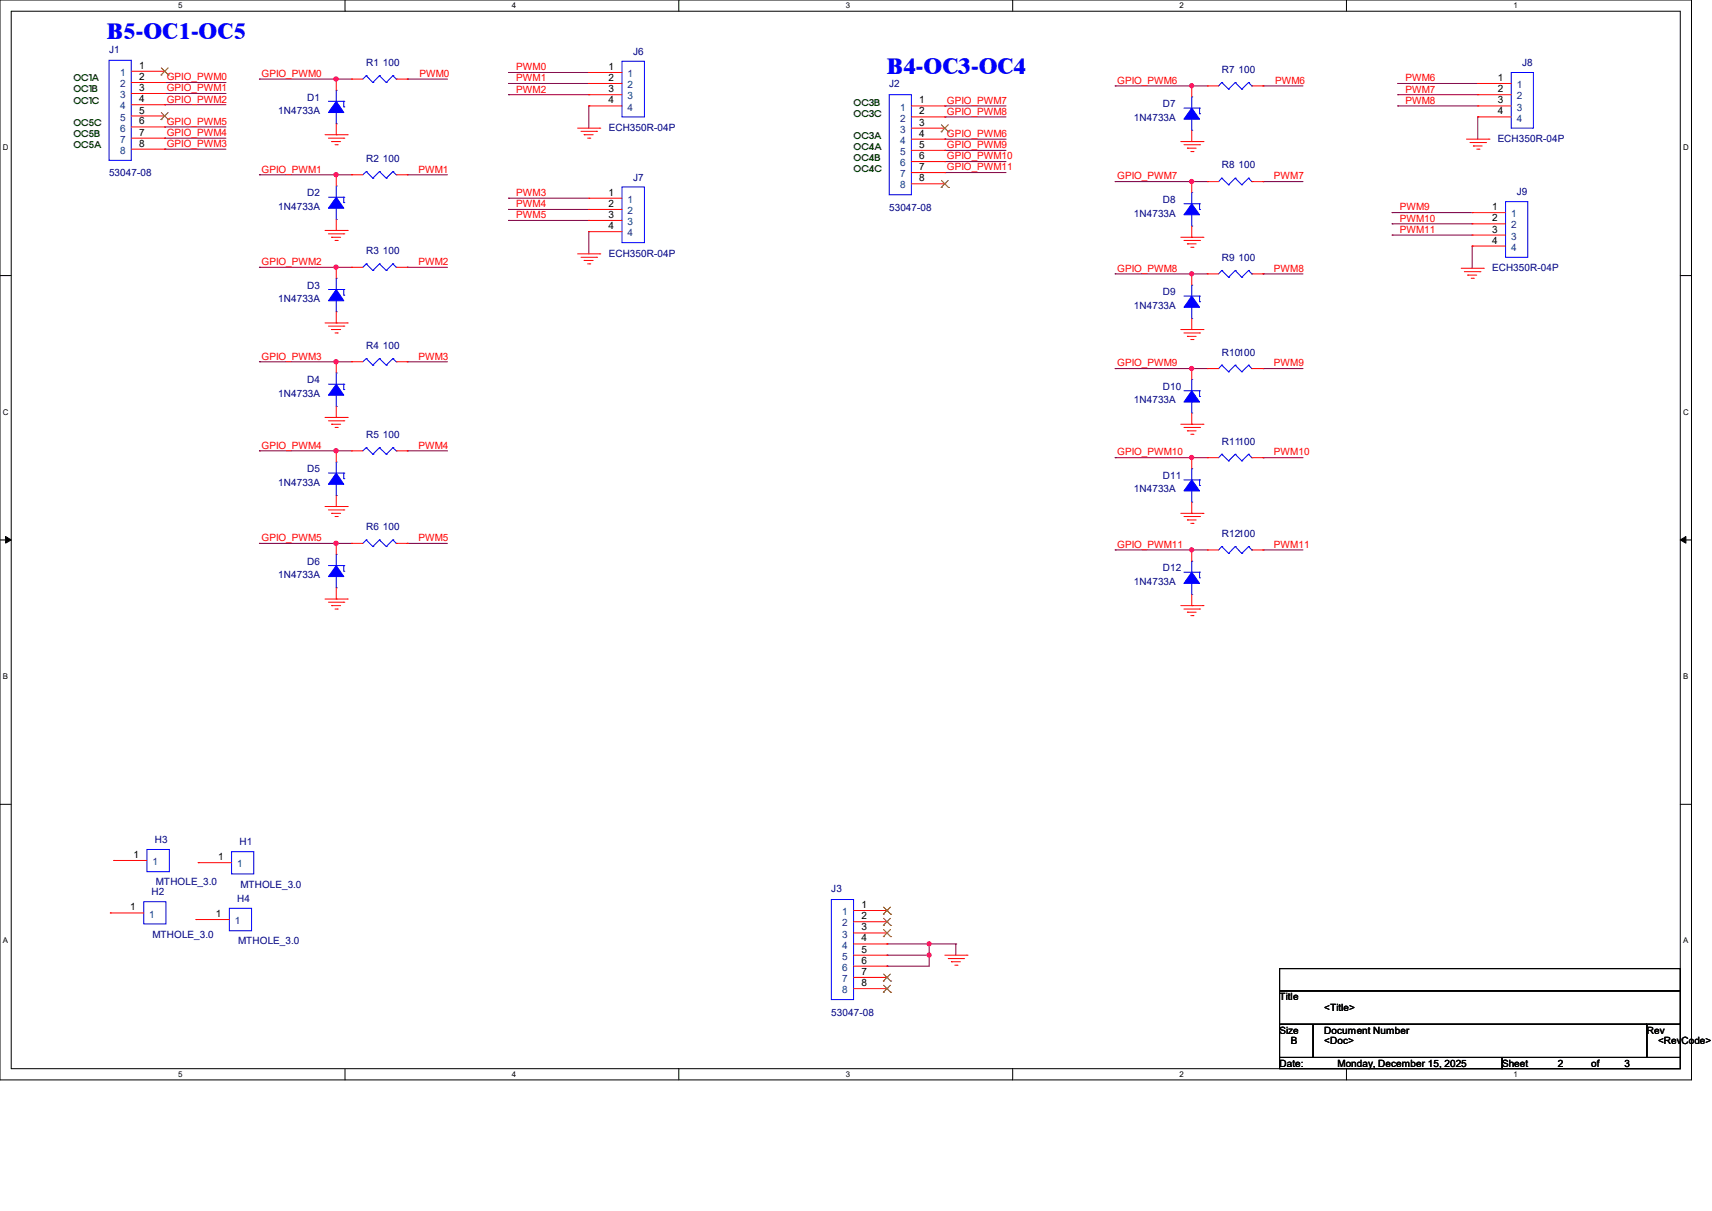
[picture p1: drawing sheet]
<svg xmlns="http://www.w3.org/2000/svg" width="297mm" height="210mm" viewBox="0 0 297 210" stroke-linecap="round" stroke-linejoin="round" font-family="sans-serif">
<path d="M0 0h293.5v187.3h-293.5zM1.9 1.9h289.6v183.4h-289.6z" fill="none" stroke="#000" stroke-width=".17"/>
<g fill="#fff">
<path d="M30.9 .2h.8v1.5h-.8z"/>
<path d="M30.9 185.5h.8v1.6h-.8z"/>
</g>
<path d="M59.9 0v1.9M59.9 185.3v2" fill="none" stroke="#000" stroke-width=".17"/>
<g fill="#fff">
<path d="M88.8 .2h.8v1.5h-.8z"/>
<path d="M88.8 185.5h.8v1.6h-.8z"/>
</g>
<path d="M117.8 0v1.9M117.8 185.3v2" fill="none" stroke="#000" stroke-width=".17"/>
<g fill="#fff">
<path d="M146.7 .2h.8v1.5h-.8z"/>
<path d="M146.7 185.5h.8v1.6h-.8z"/>
</g>
<path d="M175.7 0v1.9M175.7 185.3v2" fill="none" stroke="#000" stroke-width=".17"/>
<g fill="#fff">
<path d="M204.6 .2h.8v1.5h-.8z"/>
<path d="M204.6 185.5h.8v1.6h-.8z"/>
</g>
<path d="M233.6 0v1.9M233.6 185.3v2" fill="none" stroke="#000" stroke-width=".17"/>
<g fill="#fff">
<path d="M262.6 .2h.7v1.5h-.7z"/>
<path d="M262.6 185.5h.7v1.6h-.7z"/>
<path d="M.5 24.8h1v1.6h-1z"/>
<path d="M292 24.8h1v1.6h-1z"/>
<path d="M.5 70.7h1v1.5h-1z"/>
<path d="M292 70.7h1v1.5h-1z"/>
</g>
<path d="M0 47.8h1.9M291.5 47.8h2" fill="none" stroke="#000" stroke-width=".17"/>
<g fill="#fff">
<path d="M.5 116.5h.9v1.6h-.9z"/>
<path d="M292 116.5h.9v1.6h-.9z"/>
</g>
<path d="M0 93.6h1.9M291.5 93.6h2" fill="none" stroke="#000" stroke-width=".17"/>
<path d="M1 93l.9 .6-.9 .6zM291.5 93.6l1-.6v1.2z" fill="#000" stroke="#000" stroke-width=".17"/>
<g fill="#fff">
<path d="M.5 162.4h.9v1.5h-.9z"/>
<path d="M292 162.4h.9v1.5h-.9z"/>
</g>
<path d="M0 139.5h1.9M291.5 139.5h2M222 168h69.5v3.8h-69.5zM222 171.8h69.5v5.8h-69.5zM222 177.6h5.8v5.8h-5.8zM227.8 177.6h57.9v5.8h-57.9zM285.7 177.6h5.8v5.8h-5.8zM222 183.4h38.6v1.9h-38.6zM260.6 183.4h30.9v1.9h-30.9z" fill="none" stroke="#000" stroke-width=".17"/>
<g fill="none" stroke="#800040" stroke-width=".17">
<path d="M28.6 14.3h.1M28.6 16.2h.1M28.6 18.2h.1M28.6 14.3h10.6M28.6 16.2h10.6M28.6 18.2h10.6M45 13.7h.1M45 13.7h16M58.3 13.7h.1M70.7 13.7h.1M70.7 13.7h6.9M88.2 14.5h.1"/>
<path d="M88.2 16.4h.1M88.2 12.6h.1M88.2 14.5h14M88.2 16.4h14M88.2 12.6h14M102.2 18.4h.1M102.2 18.4v3.8M163.9 18.4h.1M163.9 18.4h10.6M193.5 14.9h.1M193.5 14.9h16M206.8 14.9h.1"/>
<path d="M219.1 14.9h.1M219.1 14.9h7M242.5 16.4h.1M242.5 18.4h.1M242.5 14.5h.1M242.5 14.5h13.9M242.5 16.4h13.9M242.5 18.4h13.9M28.6 25.9h.1M28.6 24h.1M28.6 22h.1M28.6 25.9h10.6"/>
<path d="M28.6 24h10.6M28.6 22h10.6M45 30.3h.1M45 30.3h16M58.3 30.3h.1M70.7 30.3h.1M70.7 30.3h6.9M88.2 36.3h.1M88.2 38.2h.1M88.2 34.4h.1M88.2 36.3h14M88.2 38.2h14"/>
<path d="M88.2 34.4h14M163.9 24.1h.1M163.9 20.3h.1M163.9 26.1h.1M163.9 28h.1M163.9 29.9h.1M163.9 24.1h10.6M163.9 20.3h10.6M163.9 26.1h10.6M163.9 28h10.6M163.9 29.9h10.6M193.5 31.5h.1"/>
<path d="M193.5 31.5h16M206.8 31.5h.1M219.1 31.5h.1M219.1 31.5h7M241.5 38.8h.1M241.5 36.9h.1M241.5 38.8h13.9M241.5 36.9h13.9M256.4 20.3h.1M256.4 20.3v3.8M45 46.4h.1M45 46.4h16"/>
<path d="M58.3 46.4h.1M70.7 46.4h.1M70.7 46.4h6.9M102.2 40.2h.1M102.2 40.2v3.8M193.5 47.5h.1M193.5 47.5h16M206.8 47.5h.1M219.1 47.5h.1M219.1 47.5h7M241.5 40.8h.1M241.5 40.8h13.9"/>
<path d="M255.4 42.7h.1M255.4 42.7v3.8M45 62.7h.1M45 78.2h.1M45 62.7h16M45 78.2h16M58.3 62.7h.1M58.3 78.2h.1M70.7 62.7h.1M70.7 78.2h.1M70.7 62.7h6.9M70.7 78.2h6.9"/>
<path d="M193.5 63.9h.1M193.5 79.4h.1M193.5 63.9h16M193.5 79.4h16M206.8 63.9h.1M206.8 79.4h.1M219.1 63.9h.1M219.1 79.4h.1M219.1 63.9h7M219.1 79.4h7M45 94.2h.1M45 94.2h16"/>
<path d="M58.3 94.2h.1M70.7 94.2h.1M70.7 94.2h6.9M193.5 95.4h.1M193.5 95.4h16M206.8 95.4h.1M219.1 95.4h.1M219.1 95.4h7M153.9 165.7h.1M153.9 163.7h.1M153.9 167.6h.1M153.9 165.7h7.3"/>
<path d="M153.9 163.7h11.9M161.2 165.7h.1M161.2 163.7h.1M161.2 163.7v3.9h-7.3M165.8 163.7h.1M165.8 163.7v2"/>
</g>
<g fill="#f0f" stroke="#f0f" stroke-width=".17">
<circle cx="161.2" cy="165.6" r=".36"/>
<circle cx="161.2" cy="163.7" r=".36"/>
<circle cx="58.3" cy="13.7" r=".37"/>
<circle cx="58.3" cy="30.3" r=".37"/>
<circle cx="58.3" cy="46.3" r=".37"/>
<circle cx="58.3" cy="62.7" r=".37"/>
<circle cx="58.3" cy="78.2" r=".37"/>
<circle cx="58.3" cy="94.2" r=".37"/>
<circle cx="206.7" cy="14.9" r=".36"/>
<circle cx="206.7" cy="31.5" r=".36"/>
<circle cx="206.7" cy="47.5" r=".36"/>
<circle cx="206.7" cy="63.9" r=".36"/>
<circle cx="206.7" cy="79.3" r=".36"/>
<circle cx="206.7" cy="95.4" r=".36"/>
</g>
<g fill="none" stroke="#f00" stroke-width=".17">
<path d="M22.8 12.4h5.8M22.8 14.3h5.8M22.8 16.2h5.8M22.8 18.2h5.8M28.6 12.4h.1M28.6 14.3h.1M28.6 16.2h.1M28.6 18.2h.1M58.3 13.7h.1M58.3 13.7v2M61 13.7h.1M61 13.7h1.9"/>
<path d="M68.7 13.7h2M70.7 13.7h.1M102.2 12.6h.1M102.2 14.5h.1M102.2 16.4h.1M102.2 18.4h.1M102.2 12.6h5.7M102.2 14.5h5.7M102.2 16.4h5.7M102.2 18.4h5.7M158.1 18.4h5.8M163.9 18.4h.1"/>
<path d="M206.8 14.9h.1M206.8 14.9v1.9M209.5 14.9h.1M209.5 14.9h1.9M217.2 14.9h1.9M219.1 14.9h.1M256.4 14.5h.1M256.4 16.4h.1M256.4 18.4h.1M256.4 14.5h5.8M256.4 16.4h5.8M256.4 18.4h5.8"/>
<path d="M22.8 24h5.8M22.8 25.9h5.8M22.8 20.1h5.8M22.8 22h5.8M28.6 20.1h.1M28.6 22h.1M28.6 24h.1M28.6 25.9h.1M56.4 23.4h3.8M56.4 40h3.8M57 24h2.6M57.5 24.6h.1"/>
<path d="M57.5 24.6h1.6M58.1 25.1h.4M58.3 23.4h.1M58.3 40h.1M58.3 30.3h.1M58.3 21.5v1.9M58.3 30.3v2M58.3 38.1v1.9M58.5 25.1h.1M59.6 24h.1M60.2 23.4h.1M60.2 40h.1"/>
<path d="M61 30.3h.1M61 30.3h1.9M68.7 30.3h2M70.7 30.3h.1M100.2 22.2h3.9M100.8 22.8h2.7M101.3 23.4h.1M101.3 23.4h1.6M101.9 24h.4M102.2 34.4h.1M102.2 36.3h.1M102.2 38.2h.1"/>
<path d="M102.2 34.4h5.7M102.2 36.3h5.7M102.2 38.2h5.7M102.3 24h.1M103.5 22.8h.1M104.1 22.2h.1M158.1 22.2h5.8M158.1 24.1h5.8M158.1 20.3h5.8M158.1 26.1h5.8M158.1 28h5.8M158.1 29.9h5.8"/>
<path d="M158.1 31.9h5.8M163.9 20.3h.1M163.9 22.2h.1M163.9 24.1h.1M163.9 26.1h.1M163.9 28h.1M163.9 29.9h.1M163.9 31.9h.1M204.9 24.6h3.8M205.4 25.1h2.7M206 25.7h.1M206 25.7h1.5"/>
<path d="M206.6 26.3h.4M206.8 31.5h.1M206.8 24.6h.1M206.8 22.6v2M206.8 31.5v1.9M206.8 39.2v1.9M207 26.3h.1M208.1 25.1h.1M208.7 24.6h.1M209.5 31.5h.1M209.5 31.5h1.9M217.2 31.5h1.9"/>
<path d="M219.1 31.5h.1M254.4 24.1h3.9M255 24.7h2.7M255.4 36.9h.1M255.4 38.8h.1M255.4 36.9h5.8M255.4 38.8h5.8M255.6 25.3h.1M255.6 25.3h1.5M256.2 25.9h.4M256.4 20.3h.1M256.4 20.3h5.8"/>
<path d="M256.6 25.9h.1M257.7 24.7h.1M258.3 24.1h.1M56.4 56h3.8M57 40.6h2.6M57 56.6h2.6M57.5 41.1h.1M57.5 57.1h.1M57.5 41.1h1.6M57.5 57.1h1.6M58.1 41.7h.4M58.1 57.7h.4"/>
<path d="M58.3 56h.1M58.3 46.4h.1M58.3 46.4v1.9M58.3 54.1v1.9M58.5 41.7h.1M58.5 57.7h.1M59.6 40.6h.1M59.6 56.6h.1M60.2 56h.1M61 46.4h.1M61 46.4h1.9M68.7 46.4h2"/>
<path d="M70.7 46.4h.1M100.2 44h3.9M100.8 44.6h2.7M101.3 45.2h.1M101.3 45.2h1.6M101.9 45.8h.4M102.2 40.2h.1M102.2 40.2h5.7M102.3 45.8h.1M103.5 44.6h.1M104.1 44h.1M204.9 41.1h3.8"/>
<path d="M204.9 57.1h3.8M205.4 41.7h2.7M205.4 57.7h2.7M206 42.3h.1M206 58.3h.1M206 42.3h1.5M206 58.3h1.5M206.6 42.9h.4M206.6 58.9h.4M206.8 41.1h.1M206.8 57.1h.1M206.8 47.5h.1"/>
<path d="M206.8 47.5v1.9M206.8 55.2v1.9M207 42.9h.1M207 58.9h.1M208.1 41.7h.1M208.1 57.7h.1M208.7 41.1h.1M208.7 57.1h.1M209.5 47.5h.1M209.5 47.5h1.9M217.2 47.5h1.9M219.1 47.5h.1"/>
<path d="M253.5 46.5h3.8M254 47.1h2.8M254.6 47.7h.1M254.6 47.7h1.6M255.2 48.3h.4M255.4 40.8h.1M255.4 42.7h.1M255.4 40.8h5.8M255.4 42.7h5.8M255.6 48.3h.1M256.8 47.1h.1M257.3 46.5h.1"/>
<path d="M56.4 72.4h3.8M57 73h2.6M57.5 73.6h.1M57.5 73.6h1.6M58.1 74.1h.4M58.3 72.4h.1M58.3 62.7h.1M58.3 78.2h.1M58.3 62.7v2M58.3 70.5v1.9M58.3 78.2v1.9M58.5 74.1h.1"/>
<path d="M59.6 73h.1M60.2 72.4h.1M61 62.7h.1M61 78.2h.1M61 62.7h1.9M61 78.2h1.9M68.7 62.7h2M68.7 78.2h2M70.7 62.7h.1M70.7 78.2h.1M204.9 73.6h3.8M205.4 74.1h2.7"/>
<path d="M206 74.7h.1M206 74.7h1.5M206.6 75.3h.4M206.8 73.6h.1M206.8 63.9h.1M206.8 79.4h.1M206.8 63.9v1.9M206.8 71.6v2M206.8 79.4v1.9M207 75.3h.1M208.1 74.1h.1M208.7 73.6h.1"/>
<path d="M209.5 63.9h.1M209.5 79.4h.1M209.5 63.9h1.9M209.5 79.4h1.9M217.2 63.9h1.9M217.2 79.4h1.9M219.1 63.9h.1M219.1 79.4h.1M56.4 87.8h3.8M57 88.4h2.6M57.5 89h.1M57.5 89h1.6"/>
<path d="M58.1 89.6h.4M58.3 94.2h.1M58.3 87.8h.1M58.3 85.9v1.9M58.3 94.2v1.9M58.5 89.6h.1M59.6 88.4h.1M60.2 87.8h.1M61 94.2h.1M61 94.2h1.9M68.7 94.2h2M70.7 94.2h.1"/>
<path d="M204.9 89h3.8M205.4 89.6h2.7M206 90.2h.1M206 90.2h1.5M206.6 90.8h.4M206.8 95.4h.1M206.8 89h.1M206.8 87.1v1.9M206.8 95.4v1.9M207 90.8h.1M208.1 89.6h.1M208.7 89h.1"/>
<path d="M209.5 95.4h.1M209.5 95.4h1.9M217.2 95.4h1.9M219.1 95.4h.1M56.4 103.9h3.8M57 104.4h2.6M57.5 105h.1M57.5 105h1.6M58.1 105.6h.4M58.3 103.9h.1M58.3 101.9v2M58.5 105.6h.1"/>
<path d="M59.6 104.4h.1M60.2 103.9h.1M204.9 105h3.8M205.4 105.6h2.7M206 106.2h.1M206 106.2h1.5M206.6 106.8h.4M206.8 105h.1M206.8 103.1v1.9M207 106.8h.1M208.1 105.6h.1M208.7 105h.1"/>
<path d="M19.1 158.3h.1M19.1 158.3h5.8M19.7 149.2h.1M19.7 149.2h5.8M34 159.5h.1M34 159.5h5.8M34.4 149.6h.1M34.4 149.6h5.8M148.1 157.9h5.8M148.1 159.9h5.8M153.9 157.9h.1M153.9 159.9h.1"/>
<path d="M148.1 165.7h5.8M148.1 161.8h5.8M148.1 163.7h5.8M148.1 167.6h5.8M148.1 169.5h5.8M148.1 171.4h5.8M153.9 161.8h.1M153.9 163.7h.1M153.9 165.7h.1M153.9 167.6h.1M153.9 169.5h.1M153.9 171.4h.1"/>
<path d="M163.9 165.7h3.9M164.5 166.2h2.7M165.1 166.8h.1M165.1 166.8h1.5M165.7 167.4h.3M166 167.4h.1M167.2 166.2h.1M167.8 165.7h.1"/>
</g>
<g fill="none" stroke="#00f" stroke-width=".17">
<path d="M18.9 10.5h3.9v17.3h-3.9zM57 17.6h2.6M58.3 15.7h.1M58.3 15.7v1.9M58.3 19.5v2M59.6 17.6h.1M59.6 18.5h.1M59.6 17.6v.9M63.5 13.1h.1M63.5 13.1l-.6 .6M63.5 13.1l1.2 1.2M64.7 14.3h.1"/>
<path d="M65.8 13.1h.1M65.8 13.1l-1.1 1.2M65.8 13.1l1.2 1.2M67 14.3h.1M68.2 13.1h.1M68.2 13.1l-1.2 1.2M68.2 13.1l.5 .6M68.7 13.7h.1M107.9 10.6h3.9v9.7h-3.9zM154.3 16.4h3.8v17.4h-3.8zM205.4 18.8h2.7M206.8 16.8h.1"/>
<path d="M206.8 16.8v2M208.1 18.8h.1M208.1 19.7h.1M208.1 18.8v.9M212 14.3h.1M212 14.3l-.6 .6M212 14.3l1.1 1.2M213.1 15.5h.1M214.3 14.3h.1M214.3 14.3l-1.2 1.2M214.3 14.3l1.1 1.2M215.4 15.5h.1"/>
<path d="M216.6 14.3h.1M216.6 14.3l-1.2 1.2M216.6 14.3l.6 .6M217.2 14.9h.1M262.2 12.6h3.8v9.6h-3.8zM57 34.2h2.6M58.3 21.5h.1M58.3 32.3h.1M58.3 38.1h.1M58.3 32.3v1.9M58.3 36.1v2M59.6 34.2h.1"/>
<path d="M59.6 35.1h.1M59.6 34.2v.9M63.5 29.8h.1M63.5 29.8l-.6 .5M63.5 29.8l1.2 1.1M64.7 30.9h.1M65.8 29.8h.1M65.8 29.8l-1.1 1.1M65.8 29.8l1.2 1.1M67 30.9h.1M68.2 29.8h.1M68.2 29.8l-1.2 1.1"/>
<path d="M68.2 29.8l.5 .5M68.7 30.3h.1M107.9 32.4h3.9v9.7h-3.9zM205.4 35.3h2.7M206.8 33.4h.1M206.8 39.2h.1M206.8 22.6h.1M206.8 20.7v1.9M206.8 33.4v1.9M206.8 37.3v1.9M208.1 35.3h.1M208.1 36.3h.1"/>
<path d="M208.1 35.3v1M212 30.9h.1M212 30.9l-.6 .6M212 30.9l1.1 1.1M213.1 32h.1M214.3 30.9h.1M214.3 30.9l-1.2 1.1M214.3 30.9l1.1 1.1M215.4 32h.1M216.6 30.9h.1M216.6 30.9l-1.2 1.1M216.6 30.9l.6 .6"/>
<path d="M217.2 31.5h.1M261.2 35h3.8v9.6h-3.8zM57 50.2h2.6M58.3 48.3h.1M58.3 54.1h.1M58.3 48.3v1.9M58.3 52.2v1.9M59.6 50.2h.1M59.6 51.2h.1M59.6 50.2v1M63.5 45.8h.1M63.5 45.8l-.6 .6"/>
<path d="M63.5 45.8l1.2 1.1M64.7 46.9h.1M65.8 45.8h.1M65.8 45.8l-1.1 1.1M65.8 45.8l1.2 1.1M67 46.9h.1M68.2 45.8h.1M68.2 45.8l-1.2 1.1M68.2 45.8l.5 .6M68.7 46.4h.1M205.4 51.4h2.7M206.8 49.4h.1"/>
<path d="M206.8 55.2h.1M206.8 49.4v2M206.8 53.3v1.9M208.1 51.4h.1M208.1 52.3h.1M208.1 51.4v.9M212 46.9h.1M212 46.9l-.6 .6M212 46.9l1.1 1.2M213.1 48.1h.1M214.3 46.9h.1M214.3 46.9l-1.2 1.2"/>
<path d="M214.3 46.9l1.1 1.2M215.4 48.1h.1M216.6 46.9h.1M216.6 46.9l-1.2 1.2M216.6 46.9l.6 .6M217.2 47.5h.1M57 66.6h2.6M58.3 64.7h.1M58.3 70.5h.1M58.3 64.7v1.9M58.3 68.5v2M59.6 66.6h.1"/>
<path d="M59.6 67.6h.1M59.6 66.6v1M63.5 62.2h.1M63.5 77.6h.1M63.5 62.2l-.6 .5M63.5 62.2l1.2 1.1M63.5 77.6l-.6 .6M63.5 77.6l1.2 1.2M64.7 63.3h.1M64.7 78.8h.1M65.8 62.2h.1M65.8 77.6h.1"/>
<path d="M65.8 62.2l-1.1 1.1M65.8 62.2l1.2 1.1M65.8 77.6l-1.1 1.2M65.8 77.6l1.2 1.2M67 63.3h.1M67 78.8h.1M68.2 62.2h.1M68.2 77.6h.1M68.2 62.2l-1.2 1.1M68.2 62.2l.5 .5M68.2 77.6l-1.2 1.2M68.2 77.6l.5 .6"/>
<path d="M68.7 62.7h.1M68.7 78.2h.1M205.4 67.8h2.7M206.8 65.8h.1M206.8 71.6h.1M206.8 65.8v2M206.8 69.7v1.9M208.1 67.8h.1M208.1 68.7h.1M208.1 67.8v.9M212 63.3h.1M212 78.8h.1"/>
<path d="M212 63.3l-.6 .6M212 63.3l1.1 1.2M212 78.8l-.6 .6M212 78.8l1.1 1.1M213.1 64.5h.1M213.1 79.9h.1M214.3 63.3h.1M214.3 78.8h.1M214.3 63.3l-1.2 1.2M214.3 63.3l1.1 1.2M214.3 78.8l-1.2 1.1M214.3 78.8l1.1 1.1"/>
<path d="M215.4 64.5h.1M215.4 79.9h.1M216.6 63.3h.1M216.6 78.8h.1M216.6 63.3l-1.2 1.2M216.6 63.3l.6 .6M216.6 78.8l-1.2 1.1M216.6 78.8l.6 .6M217.2 63.9h.1M217.2 79.4h.1M57 98.1h2.6M57 82h2.6"/>
<path d="M58.3 96.1h.1M58.3 80.1h.1M58.3 85.9h.1M58.3 80.1v1.9M58.3 84v1.9M58.3 96.1v2M58.3 100v1.9M59.6 98.1h.1M59.6 99.1h.1M59.6 82h.1M59.6 83h.1M59.6 82v1"/>
<path d="M59.6 98.1v1M63.5 93.6h.1M63.5 93.6l-.6 .6M63.5 93.6l1.2 1.2M64.7 94.8h.1M65.8 93.6h.1M65.8 93.6l-1.1 1.2M65.8 93.6l1.2 1.2M67 94.8h.1M68.2 93.6h.1M68.2 93.6l-1.2 1.2M68.2 93.6l.5 .6"/>
<path d="M68.7 94.2h.1M205.4 99.2h2.7M205.4 83.2h2.7M206.8 97.3h.1M206.8 81.3h.1M206.8 87.1h.1M206.8 81.3v1.9M206.8 85.1v2M206.8 97.3v1.9M208.1 99.2h.1M208.1 83.2h.1M208.1 84.2h.1"/>
<path d="M208.1 83.2v1M208.1 99.2v1M212 94.8h.1M212 94.8l-.6 .6M212 94.8l1.1 1.2M213.1 96h.1M214.3 94.8h.1M214.3 94.8l-1.2 1.2M214.3 94.8l1.1 1.2M215.4 96h.1M216.6 94.8h.1M216.6 94.8l-1.2 1.2"/>
<path d="M216.6 94.8l.6 .6M217.2 95.4h.1M58.3 101.9h.1M206.8 103.1h.1M206.8 101.2v1.9M208.1 100.2h.1M24.9 156.4h3.9v3.8h-3.9zM25.5 147.3h3.9v3.9h-3.9zM39.8 157.5h3.8v3.9h-3.8zM40.2 147.7h3.8v3.9h-3.8zM144.2 156h3.9v17.4h-3.9z"/>
</g>
<g fill="#00f" stroke="#00f" stroke-width=".17">
<path d="M206.8 35.3l1.3 2h-2.7z" fill-rule="evenodd"/>
<path d="M206.8 67.8l1.3 1.9h-2.7z" fill-rule="evenodd"/>
<path d="M58.3 98.1l1.3 1.9h-2.6z" fill-rule="evenodd"/>
<path d="M206.8 99.2l1.3 2h-2.7z" fill-rule="evenodd"/>
<path d="M58.3 17.6l1.3 1.9h-2.6z" fill-rule="evenodd"/>
<path d="M58.3 66.6l1.3 1.9h-2.6z" fill-rule="evenodd"/>
<path d="M58.3 34.2l1.3 1.9h-2.6z" fill-rule="evenodd"/>
<path d="M206.8 18.8l1.3 1.9h-2.7z" fill-rule="evenodd"/>
<path d="M206.8 51.4l1.3 1.9h-2.7z" fill-rule="evenodd"/>
<path d="M206.8 83.2l1.3 1.9h-2.7z" fill-rule="evenodd"/>
<path d="M58.3 82l1.3 2h-2.6z" fill-rule="evenodd"/>
<path d="M58.3 50.2l1.3 2h-2.6z" fill-rule="evenodd"/>
</g>
<g fill="none" stroke="#804000" stroke-width=".17">
<path d="M27.9 13h.1M28 11.8l1.2 1.2M28 19.5l1.2 1.2M29.2 11.8l-1.3 1.2M29.2 19.5l-1.3 1.2M29.2 13h.1M27.9 20.7h.1M29.2 20.7h.1M163.3 22.9h.1M163.3 32.5h.1M163.3 21.6l1.2 1.3M163.3 31.3l1.2 1.2"/>
<path d="M164.5 21.6l-1.2 1.3M164.5 31.3l-1.2 1.2M164.5 22.9h.1M164.5 32.5h.1M153.2 158.5h.1M153.3 157.3l1.2 1.2M153.3 159.3l1.2 1.2M154.5 157.3l-1.3 1.2M154.5 159.3l-1.3 1.2M154.5 158.5h.1M153.2 160.5h.1M153.2 162.4h.1"/>
<path d="M153.2 170.1h.1M153.2 172.1h.1M153.3 161.2l1.2 1.2M153.3 168.9l1.2 1.2M153.3 170.9l1.2 1.2M154.5 161.2l-1.3 1.2M154.5 168.9l-1.3 1.2M154.5 170.9l-1.3 1.2M154.5 160.5h.1M154.5 162.4h.1M154.5 170.1h.1M154.5 172.1h.1"/>
</g>
<g font-size="4" fill="#00f">
<text x="18.5" y="6.8">B5-OC1-OC5</text>
<text x="153.9" y="12.8">B4-OC3-OC4</text>
</g>
<g font-size="1.7" fill="#000080">
<text x="18.9" y="9.1">J1</text>
<text x="63.5" y="11.5">R1 100</text>
<text x="109.9" y="9.5">J6</text>
<text x="264.1" y="11.5">J8</text>
<text x="53.3" y="17.4">D1</text>
<text x="154.3" y="15.2">J2</text>
<text x="212" y="12.6">R7 100</text>
<text x="48.3" y="19.8">1N4733A</text>
<text x="105.6" y="22.6">ECH350R-04P</text>
<text x="196.7" y="20.9">1N4733A</text>
<text x="201.8" y="18.6">D7</text>
<text x="63.5" y="28.1">R2 100</text>
<text x="212" y="29.2">R8 100</text>
<text x="259.8" y="24.6">ECH350R-04P</text>
<text x="18.9" y="30.6">53047-08</text>
<text x="53.3" y="34">D2</text>
<text x="109.9" y="31.4">J7</text>
<text x="201.8" y="35.2">D8</text>
<text x="263.1" y="33.9">J9</text>
<text x="48.3" y="36.4">1N4733A</text>
<text x="154.3" y="36.6">53047-08</text>
<text x="196.7" y="37.5">1N4733A</text>
<text x="63.5" y="44.1">R3 100</text>
<text x="105.6" y="44.5">ECH350R-04P</text>
<text x="212" y="45.3">R9 100</text>
<text x="258.9" y="47">ECH350R-04P</text>
<text x="48.3" y="52.4">1N4733A</text>
<text x="53.3" y="50.1">D3</text>
<text x="196.7" y="53.6">1N4733A</text>
<text x="201.8" y="51.2">D9</text>
<text x="63.5" y="60.5">R4 100</text>
<text x="212" y="61.7">R10100</text>
<text x="48.3" y="68.8">1N4733A</text>
<text x="53.3" y="66.5">D4</text>
<text x="196.7" y="70">1N4733A</text>
<text x="201.8" y="67.6">D10</text>
<text x="63.5" y="75.9">R5 100</text>
<text x="212" y="77.1">R11100</text>
<text x="53.3" y="81.9">D5</text>
<text x="201.8" y="83.1">D11</text>
<text x="48.3" y="84.2">1N4733A</text>
<text x="196.7" y="85.4">1N4733A</text>
<text x="63.5" y="91.9">R6 100</text>
<text x="212" y="93.1">R12100</text>
<text x="48.3" y="100.3">1N4733A</text>
<text x="53.3" y="98">D6</text>
<text x="196.7" y="101.4">1N4733A</text>
<text x="201.8" y="99.1">D12</text>
<text x="26.8" y="146.2">H3</text>
<text x="41.5" y="146.6">H1</text>
<text x="26.3" y="155.3">H2</text>
<text x="27.1" y="153.5">MTHOLE_3.0</text>
<text x="41.7" y="153.9">MTHOLE_3.0</text>
<text x="144.2" y="154.7">J3</text>
<text x="41.1" y="156.5">H4</text>
<text x="26.5" y="162.6">MTHOLE_3.0</text>
<text x="41.3" y="163.8">MTHOLE_3.0</text>
<text x="144.2" y="176.1">53047-08</text>
</g>
<g font-size="1.7">
<text x="24.1" y="11.9">1</text>
<text x="24.1" y="13.9">2</text>
<text x="24.1" y="15.8">3</text>
<text x="24.1" y="17.7">4</text>
<text x="105.6" y="12.1">1</text>
<text x="105.6" y="14.1">2</text>
<text x="105.6" y="16">3</text>
<text x="105.6" y="17.9">4</text>
<text x="159.5" y="17.9">1</text>
<text x="259.8" y="14.1">1</text>
<text x="259.8" y="16">2</text>
<text x="259.8" y="17.9">3</text>
<text x="24.1" y="19.7">5</text>
<text x="24.1" y="21.6">6</text>
<text x="24.1" y="23.5">7</text>
<text x="159.5" y="19.9">2</text>
<text x="159.5" y="21.8">3</text>
<text x="159.5" y="23.7">4</text>
<text x="259.8" y="19.9">4</text>
<text x="24.1" y="25.4">8</text>
<text x="159.5" y="25.7">5</text>
<text x="159.5" y="27.6">6</text>
<text x="159.5" y="29.5">7</text>
<text x="105.6" y="34">1</text>
<text x="105.6" y="35.9">2</text>
<text x="159.5" y="31.5">8</text>
<text x="105.6" y="37.8">3</text>
<text x="105.6" y="39.7">4</text>
<text x="258.9" y="36.4">1</text>
<text x="258.9" y="38.4">2</text>
<text x="258.9" y="40.3">3</text>
<text x="258.9" y="42.2">4</text>
<text x="23.2" y="148.8">1</text>
<text x="37.8" y="149.2">1</text>
<text x="22.6" y="157.9">1</text>
<text x="37.5" y="159">1</text>
<text x="149.4" y="157.5">1</text>
<text x="149.4" y="159.4">2</text>
<text x="149.4" y="161.4">3</text>
<text x="149.4" y="163.3">4</text>
<text x="149.4" y="165.2">5</text>
<text x="149.4" y="167.1">6</text>
<text x="149.4" y="169.1">7</text>
<text x="149.4" y="171">8</text>
<text x="222" y="173.4">Title</text>
<text x="222" y="179.2">Size</text>
<text x="229.7" y="175.3">&lt;Title&gt;</text>
<text x="229.7" y="179.2">Document Number</text>
<text x="285.7" y="179.2">Rev</text>
<text x="222" y="185">Date:</text>
<text x="223.9" y="181.1">B</text>
<text x="229.7" y="181.1">&lt;Doc&gt;</text>
<text x="232.1" y="185">Monday, December 15, 2025</text>
<text x="260.6" y="185">Sheet</text>
<text x="270.2" y="185">2</text>
<text x="276" y="185">of</text>
<text x="281.8" y="185">3</text>
<text x="287.7" y="181.1">&lt;RevCode&gt;</text>
</g>
<g font-size="1.7" fill="#004080">
<text x="20.8" y="13.2">1</text>
<text x="20.8" y="15.1">2</text>
<text x="20.8" y="17">3</text>
<text x="108.9" y="13.4">1</text>
<text x="108.9" y="15.3">2</text>
<text x="108.9" y="17.2">3</text>
<text x="263.1" y="15.3">1</text>
<text x="263.1" y="17.2">2</text>
<text x="20.8" y="19">4</text>
<text x="20.8" y="20.9">5</text>
<text x="20.8" y="22.8">6</text>
<text x="108.9" y="19.2">4</text>
<text x="156.2" y="19.2">1</text>
<text x="156.2" y="21.1">2</text>
<text x="156.2" y="23">3</text>
<text x="263.1" y="19.2">3</text>
<text x="263.1" y="21.1">4</text>
<text x="20.8" y="24.8">7</text>
<text x="20.8" y="26.7">8</text>
<text x="156.2" y="24.9">4</text>
<text x="156.2" y="26.9">5</text>
<text x="156.2" y="28.8">6</text>
<text x="108.9" y="35.2">1</text>
<text x="156.2" y="30.7">7</text>
<text x="156.2" y="32.7">8</text>
<text x="108.9" y="37.1">2</text>
<text x="108.9" y="39">3</text>
<text x="108.9" y="41">4</text>
<text x="262.2" y="37.7">1</text>
<text x="262.2" y="39.6">2</text>
<text x="262.2" y="41.6">3</text>
<text x="262.2" y="43.5">4</text>
<text x="26.5" y="150">1</text>
<text x="41.1" y="150.4">1</text>
<text x="25.9" y="159.1">1</text>
<text x="40.8" y="160.3">1</text>
<text x="146.1" y="158.7">1</text>
<text x="146.1" y="160.7">2</text>
<text x="146.1" y="162.6">3</text>
<text x="146.1" y="164.5">4</text>
<text x="146.1" y="166.5">5</text>
<text x="146.1" y="168.4">6</text>
<text x="146.1" y="170.3">7</text>
<text x="146.1" y="172.3">8</text>
</g>
<g font-size="1.7" fill="#f00">
<text x="29" y="13.9">GPIO_PWM0</text>
<text x="29" y="15.8">GPIO_PWM1</text>
<text x="29" y="17.8">GPIO_PWM2</text>
<text x="45.4" y="13.3">GPIO_PWM0</text>
<text x="72.8" y="13.3">PWM0</text>
<text x="89.6" y="14.1">PWM1</text>
<text x="89.6" y="16">PWM2</text>
<text x="89.6" y="12.2">PWM0</text>
<text x="164.3" y="18">GPIO_PWM7</text>
<text x="193.8" y="14.5">GPIO_PWM6</text>
<text x="221.2" y="14.5">PWM6</text>
<text x="243.8" y="16">PWM7</text>
<text x="243.8" y="18">PWM8</text>
<text x="243.8" y="14.1">PWM6</text>
<text x="29" y="23.6">GPIO_PWM4</text>
<text x="29" y="21.6">GPIO_PWM5</text>
<text x="164.3" y="23.7">GPIO_PWM6</text>
<text x="164.3" y="19.9">GPIO_PWM8</text>
<text x="29" y="25.5">GPIO_PWM3</text>
<text x="45.4" y="29.9">GPIO_PWM1</text>
<text x="72.6" y="29.9">PWM1</text>
<text x="164.3" y="25.7">GPIO_PWM9</text>
<text x="164.3" y="27.6">GPIO_PWM10</text>
<text x="164.3" y="29.5">GPIO_PWM11</text>
<text x="89.6" y="35.9">PWM4</text>
<text x="89.6" y="34">PWM3</text>
<text x="193.8" y="31.1">GPIO_PWM7</text>
<text x="221" y="31.1">PWM7</text>
<text x="89.6" y="37.8">PWM5</text>
<text x="242.9" y="38.4">PWM10</text>
<text x="242.9" y="40.4">PWM11</text>
<text x="242.9" y="36.5">PWM9</text>
<text x="45.4" y="46">GPIO_PWM2</text>
<text x="72.6" y="46">PWM2</text>
<text x="193.8" y="47.1">GPIO_PWM8</text>
<text x="221" y="47.1">PWM8</text>
<text x="45.4" y="62.4">GPIO_PWM3</text>
<text x="72.6" y="62.4">PWM3</text>
<text x="193.8" y="63.5">GPIO_PWM9</text>
<text x="221" y="63.5">PWM9</text>
<text x="45.4" y="77.8">GPIO_PWM4</text>
<text x="72.6" y="77.8">PWM4</text>
<text x="193.8" y="79">GPIO_PWM10</text>
<text x="221" y="79">PWM10</text>
<text x="45.4" y="93.9">GPIO_PWM5</text>
<text x="72.6" y="93.9">PWM5</text>
<text x="193.8" y="95">GPIO_PWM11</text>
<text x="221" y="95">PWM11</text>
</g>
<g font-size="1.5" fill="#004000">
<text x="12.7" y="14.1">OC1A</text>
<text x="12.7" y="16">OC1B</text>
<text x="12.7" y="17.9">OC1C</text>
<text x="12.7" y="23.7">OC5B</text>
<text x="12.7" y="21.8">OC5C</text>
<text x="148.1" y="18.3">OC3B</text>
<text x="148.1" y="20.2">OC3C</text>
<text x="12.7" y="25.7">OC5A</text>
<text x="148.1" y="24.1">OC3A</text>
<text x="148.1" y="26">OC4A</text>
<text x="148.1" y="28">OC4B</text>
<text x="148.1" y="29.9">OC4C</text>
</g>
<g font-size="1.4">
<text x="30.9" y="1.4">5</text>
<text x="88.8" y="1.4">4</text>
<text x="146.7" y="1.4">3</text>
<text x="204.6" y="1.4">2</text>
<text x="262.6" y="1.4">1</text>
<text x=".5" y="26.1">D</text>
<text x="292" y="26.1">D</text>
<text x=".5" y="71.9">C</text>
<text x="292" y="71.9">C</text>
<text x=".5" y="117.8">B</text>
<text x="292" y="117.8">B</text>
<text x=".5" y="163.6">A</text>
<text x="292" y="163.6">A</text>
<text x="30.9" y="186.8">5</text>
<text x="88.8" y="186.8">4</text>
<text x="146.7" y="186.8">3</text>
<text x="204.6" y="186.8">2</text>
<text x="262.6" y="186.8">1</text>
</g>
</svg>
